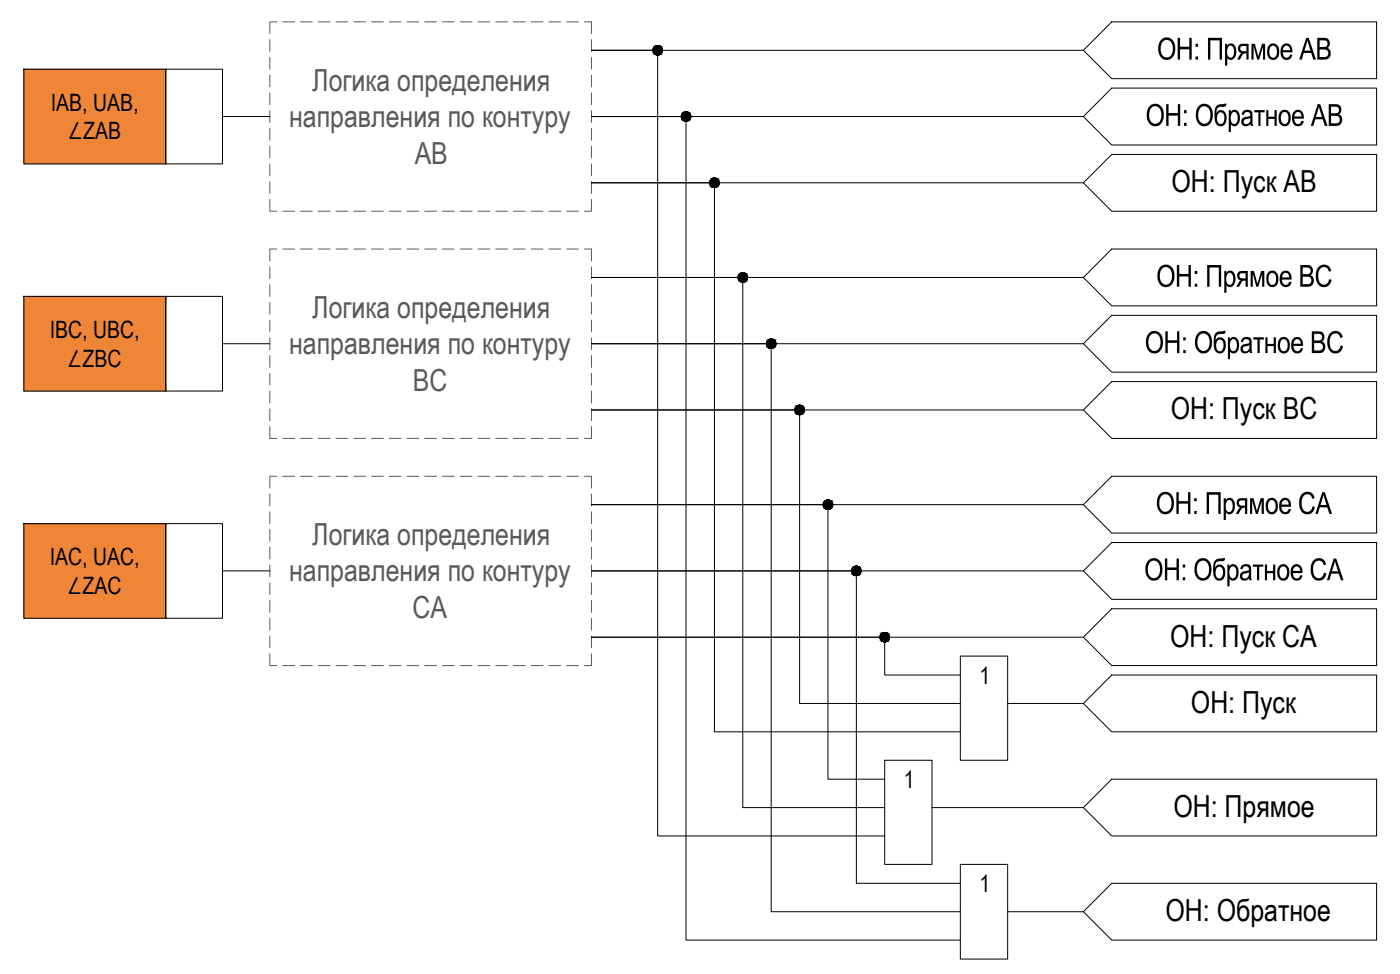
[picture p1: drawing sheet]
<svg xmlns="http://www.w3.org/2000/svg" width="728mm" height="506mm" viewBox="0 0 728 506" stroke-linecap="round" stroke-linejoin="round" font-family="sans-serif">
<!-- layer: 0 -->
<g fill="none" stroke="#58595b" stroke-width=".52">
<path d="M144 11h-4v6M147 11h6M156 11h6M165 11h7M175 11h6M184 11h6M193 11h6M202 11h7M212 11h6M221 11h6M230 11h6M239 11h6"/>
<path d="M248 11h7M258 11h6M267 11h6M276 11h6M285 11h6M295 11h6M304 11h3v6M140 21v6M140 30v6M140 39v6M307 21v6M307 30v6"/>
<path d="M307 39v6M140 48v6M140 57v7M307 48v6M307 57v7M140 67v6M140 76v6M307 67v6M307 76v6M140 85v6M140 94v7M307 85v6"/>
<path d="M307 94v7M140 104v6h4M147 110h6M156 110h6M165 110h7M175 110h6M184 110h6M193 110h6M202 110h7M212 110h6M221 110h6M230 110h6"/>
<path d="M239 110h6M248 110h7M258 110h6M267 110h6M276 110h6M285 110h6M295 110h6M307 104v6h-3M140 139v6M144 129h-4v7M147 129h6M156 129h6"/>
<path d="M165 129h7M175 129h6M184 129h6M193 129h6M202 129h7M212 129h6M221 129h6M230 129h6M239 129h6M248 129h7M258 129h6M267 129h6"/>
<path d="M276 129h6M285 129h6M295 129h6M304 129h3v7M307 139v6M140 148v6M140 157v6M307 148v6M307 157v6M140 166v6M140 176v6M307 166v6"/>
<path d="M307 176v6M140 185v6M140 194v6M307 185v6M307 194v6M140 203v6M140 212v7M307 203v6M307 212v7M140 222v6h4M147 228h6M156 228h6"/>
<path d="M165 228h7M175 228h6M184 228h6M193 228h6M202 228h7M212 228h6M221 228h6M230 228h6M239 228h6M248 228h7M258 228h6M267 228h6"/>
<path d="M276 228h6M285 228h6M295 228h6M307 222v6h-3M140 257v6M144 247h-4v7M147 247h6M156 247h6M165 247h7M175 247h6M184 247h6M193 247h6"/>
<path d="M202 247h7M212 247h6M221 247h6M230 247h6M239 247h6M248 247h7M258 247h6M267 247h6M276 247h6M285 247h6M295 247h6M304 247h3v7"/>
<path d="M307 257v6M140 266v6M140 275v6M307 266v6M307 275v6M140 284v6M140 294v6M307 284v6M307 294v6M140 303v6M140 312v6M307 303v6"/>
<path d="M307 312v6M140 340v6h4M140 321v6M140 330v7M307 340v6h-3M307 321v6M307 330v7M147 346h6M156 346h6M165 346h7M175 346h6M184 346h6"/>
<path d="M193 346h6M202 346h7M212 346h6M221 346h6M230 346h6M239 346h6M248 346h7M258 346h6M267 346h6M276 346h6M285 346h6M295 346h6"/>
</g>
<g fill="#ef8637" stroke="#ef8637" stroke-width=".52">
<path d="M12 36l74 49v-49zM12 36l74 49h-74z"/>
<path d="M12 154l74 49v-49zM12 154l74 49h-74z"/>
<path d="M12 272l74 49v-49zM12 272l74 49h-74z"/>
</g>
<g fill="none" stroke="#000" stroke-width=".52">
<path d="M578 11h138v30h-138l-15-15zM12 36h74v49h-74zM86 36h30v49h-30zM563 26h-256h35v408h118M578 46h138v29h-138l-15-14zM116 61h24M563 61h-256h50v427h142M563 95h-256h64v285h128M578 80h138v30h-138l-15-15zM578 129h138v30h-138l-15-15zM12 154h74v49h-74zM86 154h30v49h-30z"/>
<path d="M563 144h-256h79v276h74M116 179h24M563 179h-256h94v295h98M578 164h138v29h-138l-15-14zM578 198h138v30h-138l-15-15zM563 213h-256h109v152h83M578 247h138v30h-138l-15-15zM12 272h74v49h-74zM86 272h30v49h-30zM563 262h-256h123v143h30M116 297h24M563 297h-256h138v162h54"/>
<path d="M578 282h138v29h-138l-15-14zM578 316h138v30h-138l-15-15zM563 331h-256h153v20h39M499 341h25v54h-25zM578 351h138v29h-138l-15-15zM524 365h39M460 395h25v54h-25zM485 420h78M578 405h138v29h-138l-15-14zM499 449h25v49h-25zM578 459h138v29h-138l-15-14zM524 474h39"/>
<circle cx="342" cy="26" r="2.5"/>
<circle cx="357" cy="61" r="2.5"/>
<circle cx="371" cy="95" r="2.5"/>
<circle cx="386" cy="144" r="2.5"/>
<circle cx="401" cy="179" r="2.5"/>
<circle cx="416" cy="213" r="2.5"/>
<circle cx="430" cy="262" r="2.5"/>
<circle cx="445" cy="297" r="2.5"/>
<circle cx="460" cy="331" r="2.5"/>
</g>
<!-- layer: TEXT -->
<g fill="#000">
<path d="M685 139l2-1 2-1 2 1 1 2v1h-1l-1-2h-3l-1 1-1 2v3l2 3h2l2-1v-2h1v2l-2 2h-3l-2-2-1-5zM691 173l2-1h2h1l2 2v1l-1 1-1-3h-3l-2 3v4l2 2h2l1-1 1-2 1 1-1 2-1 1h-3l-2-2-1-4z"/>
<path d="M685 20h5l1 2v2a.7 .7 0 0 0-1 1 .7 .7 0 0 0 1 1l1 2-1 2-6 1zM686 21v3h4v-2v-1zM686 26v4l4-1 1-1-1-2z"/>
<path d="M691 54l5 1 1 1v3a.7 .7 0 0 0-1 0 .7 .7 0 0 0 1 1l1 3-1 2h-2h-4zM692 55v4l4-1v-1v-1zM692 60v4h4v-2v-1z"/>
<path d="M687 256h2l4 11h-2l-1-3h-4l-1 3h-1zM688 257l-1 5h3z"/>
<path d="M693 290h2l3 11h-1l-1-3h-4l-1 3h-1zM694 291l-2 6h4z"/>
</g>
<!-- layer: 0 -->
<g fill="#000" stroke="#000" stroke-width=".52">
<path d="M341 29h1zM341 29h2zM356 58h1zM356 63h1zM371 97h1zM371 93h1zM386 147h1zM400 181h1zM400 181h2zM415 215h1zM415 211h1zM430 260h1z"/>
<path d="M430 265h1zM445 299h1zM459 333h1zM459 333h2z"/>
<path d="M342 24h1zM341 24h2z"/>
<path d="M341 24h2zM341 24h2z"/>
<path d="M341 24h2zM341 24h2z"/>
<path d="M341 28h2zM341 28l2 1z"/>
<path d="M341 24h2zM341 24h2z"/>
<path d="M341 28h2zM341 28h2z"/>
<path d="M341 24h2zM341 24h2z"/>
<path d="M341 28h2zM341 28h2z"/>
<path d="M341 24h3zM340 24h4z"/>
<path d="M341 28h2zM341 28h2z"/>
<path d="M340 24h4zM340 24h4z"/>
<path d="M340 28h4zM340 28h3z"/>
<path d="M340 24l4 1zM340 25h4z"/>
<path d="M340 28h4zM340 28h4z"/>
<path d="M340 25h4zM340 25h4z"/>
<path d="M340 28h4zM340 28h4z"/>
<path d="M340 25h4zM340 25h4z"/>
<path d="M340 27h4zM340 27l4 1z"/>
<path d="M340 25h4zM340 25h4z"/>
<path d="M340 27h4zM340 27h4z"/>
<path d="M340 25h4zM340 25h4z"/>
<path d="M340 27h4zM340 27h4z"/>
<path d="M340 25l4 1zM340 25l4 1z"/>
<path d="M340 27h4zM340 27h4z"/>
<path d="M339 26h5zM339 26h5z"/>
<path d="M339 26h5zM339 26h5z"/>
<path d="M339 26l5 1zM339 26l5 1z"/>
<path d="M339 27h5zM339 27h5z"/>
<path d="M339 26h5zM339 26h5z"/>
<path d="M356 58h1zM356 58h1z"/>
<path d="M356 58h1zM356 58h1z"/>
<path d="M356 58h2zM356 58h2z"/>
<path d="M356 58h2zM355 58h3z"/>
<path d="M355 58l3 1zM355 59h3z"/>
<path d="M355 59h3zM355 59h3z"/>
<path d="M355 59h3zM355 59h3z"/>
<path d="M355 59h4zM355 59h4z"/>
<path d="M355 59h4zM355 59h4z"/>
<path d="M355 59h4zM355 59h4z"/>
<path d="M354 59l5 1zM354 59l5 1z"/>
<path d="M354 60h5zM354 60h5z"/>
<path d="M354 60h5zM354 60h5z"/>
<path d="M356 63h1zM356 63h1z"/>
<path d="M356 63h1zM356 63h1z"/>
<path d="M356 63h2zM356 63h1z"/>
<path d="M355 63h3zM355 63h3z"/>
<path d="M355 63h3zM355 63h3z"/>
<path d="M355 62h3zM355 62l3 1z"/>
<path d="M355 62h3zM355 62h3z"/>
<path d="M355 62h4zM355 62h3z"/>
<path d="M355 62h4zM355 62h4z"/>
<path d="M354 62h5zM354 62h5z"/>
<path d="M354 61h5zM354 61l5 1z"/>
<path d="M354 61h5zM354 61h5z"/>
<path d="M354 60h5zM354 60h5z"/>
<path d="M354 61h5zM354 61h5z"/>
<path d="M354 60l5 1zM354 60l5 1z"/>
<path d="M354 61h5zM354 61h5z"/>
<path d="M354 61h5zM354 61h5z"/>
<path d="M371 97h1zM371 97h1z"/>
<path d="M371 93h1zM371 93h1z"/>
<path d="M371 93h1zM371 93h1z"/>
<path d="M371 93h1zM370 93h2z"/>
<path d="M371 97h1zM371 97h1z"/>
<path d="M370 93h3zM370 93h3z"/>
<path d="M370 97h2zM370 97h2z"/>
<path d="M370 93h3zM370 93h3z"/>
<path d="M370 97h3zM370 97h2z"/>
<path d="M370 93h3zM370 93h3z"/>
<path d="M370 97h3zM370 97h3z"/>
<path d="M370 93h3zM370 93h3z"/>
<path d="M370 97h3zM370 97h3z"/>
<path d="M370 93h3zM370 93h3z"/>
<path d="M370 97h3zM370 97h3z"/>
<path d="M369 93l4 1zM369 93l4 1z"/>
<path d="M369 96h4zM369 96l4 1z"/>
<path d="M369 94h5zM369 94h5z"/>
<path d="M369 96h4zM369 96h4z"/>
<path d="M369 94h5zM369 94h5z"/>
<path d="M369 96h5zM369 96h4z"/>
<path d="M369 94h5zM369 94h5z"/>
<path d="M369 96h5zM369 96h5z"/>
<path d="M369 94l5 1zM369 94l5 1z"/>
<path d="M369 96h5zM369 96h5z"/>
<path d="M369 95h5zM369 95h5z"/>
<path d="M369 95h5zM369 95h5z"/>
<path d="M369 95h5zM369 95h5z"/>
<path d="M369 95h5zM369 95l5 1z"/>
<path d="M369 95h5zM369 95h5z"/>
<path d="M386 142h1zM386 142h1z"/>
<path d="M386 142h1zM385 142h2z"/>
<path d="M385 142h2zM385 142h2z"/>
<path d="M385 146h2zM385 146l2 1z"/>
<path d="M385 142h2zM385 142h2z"/>
<path d="M385 146h2zM385 146h2z"/>
<path d="M385 142h3zM385 142h3z"/>
<path d="M385 146h2zM385 146h2z"/>
<path d="M385 142h3zM385 142h3z"/>
<path d="M385 146h3zM385 146h2z"/>
<path d="M385 142h3zM385 142h3z"/>
<path d="M385 146h3zM385 146h3z"/>
<path d="M384 142l4 1zM384 142l4 1z"/>
<path d="M384 146h4zM384 146h4z"/>
<path d="M384 143h4zM384 143h4z"/>
<path d="M384 146h4zM384 146h4z"/>
<path d="M384 143h4zM384 143h4z"/>
<path d="M384 145h4zM384 145l4 1z"/>
<path d="M384 143h4zM384 143h4z"/>
<path d="M384 145h4zM384 145h4z"/>
<path d="M384 143h5zM384 143h5z"/>
<path d="M384 145h4zM384 145h4z"/>
<path d="M384 143l5 1zM384 143l5 1z"/>
<path d="M384 145h5zM384 145h4z"/>
<path d="M384 144h5zM384 144h5z"/>
<path d="M384 144h5zM384 144h5z"/>
<path d="M384 144l5 1zM384 144l5 1z"/>
<path d="M384 145h5zM384 145h5z"/>
<path d="M384 144h5zM384 144h5z"/>
<path d="M401 176h1zM400 176h2z"/>
<path d="M400 176h2zM400 176h2z"/>
<path d="M400 176h2zM400 176h2z"/>
<path d="M400 176h2zM400 176h2z"/>
<path d="M400 176l2 1zM400 177h2z"/>
<path d="M400 177h3zM399 177h4z"/>
<path d="M399 177h4zM399 177h4z"/>
<path d="M399 177h4zM399 177h4z"/>
<path d="M399 177h4zM399 177h4z"/>
<path d="M399 177h4zM399 177h4z"/>
<path d="M399 180h4zM399 180h4z"/>
<path d="M399 177l4 1zM399 177l4 1z"/>
<path d="M399 180h4zM399 180h4z"/>
<path d="M399 178h4zM399 178h4z"/>
<path d="M399 180h4zM399 180h4z"/>
<path d="M399 178h4zM399 178h4z"/>
<path d="M399 179h4zM399 179l4 1z"/>
<path d="M399 178h4zM399 178h4z"/>
<path d="M399 179h4zM399 179h4z"/>
<path d="M398 178l5 1zM398 178l5 1z"/>
<path d="M398 179h5zM398 179h5z"/>
<path d="M398 179h5zM398 179h5z"/>
<path d="M400 181h2zM400 181h2z"/>
<path d="M400 181h2zM400 181h2z"/>
<path d="M400 181h2zM400 181h2z"/>
<path d="M400 181h2zM400 181h2z"/>
<path d="M399 180h4zM399 180l3 1z"/>
<path d="M399 180h4zM399 180h4z"/>
<path d="M399 180h4zM399 180h4z"/>
<path d="M415 215h1zM415 215h1z"/>
<path d="M415 211h1zM415 211h1z"/>
<path d="M415 211h1zM415 211h1z"/>
<path d="M415 211h2zM415 211h2z"/>
<path d="M415 215h1zM415 215h1z"/>
<path d="M415 211h2zM414 211h3z"/>
<path d="M415 215h2zM415 215h1z"/>
<path d="M414 211h3zM414 211h3z"/>
<path d="M414 215h3zM414 215h3z"/>
<path d="M414 211h3zM414 211h3z"/>
<path d="M414 215h3zM414 215h3z"/>
<path d="M414 211h3zM414 211h3z"/>
<path d="M414 215h3zM414 215h3z"/>
<path d="M414 211l4 1zM414 211l4 1z"/>
<path d="M414 215h3zM414 215h3z"/>
<path d="M414 212h4zM414 212h4z"/>
<path d="M414 215h4zM414 215h3z"/>
<path d="M414 212h4zM414 212h4z"/>
<path d="M414 214h4zM414 214l4 1z"/>
<path d="M413 212h5zM413 212h5z"/>
<path d="M413 214h5zM413 214h5z"/>
<path d="M413 212h5zM413 212h5z"/>
<path d="M413 214h5zM413 214h5z"/>
<path d="M413 212l5 1zM413 212l5 1z"/>
<path d="M413 214h5zM413 214h5z"/>
<path d="M413 213h5zM413 213h5z"/>
<path d="M413 213h5zM413 213h5z"/>
<path d="M413 213h5zM413 213h5z"/>
<path d="M413 213h5zM413 213l5 1z"/>
<path d="M413 213h5zM413 213h5z"/>
<path d="M430 260h1zM430 260h1z"/>
<path d="M430 260h1zM430 260h1z"/>
<path d="M430 260h1zM429 260h2z"/>
<path d="M429 260h3zM429 260h3z"/>
<path d="M430 265h1zM430 265h1z"/>
<path d="M430 265h1zM430 265h1z"/>
<path d="M429 264h2zM429 264l2 1z"/>
<path d="M429 260h3zM429 260h3z"/>
<path d="M429 264h3zM429 264h2z"/>
<path d="M429 260h3zM429 260h3z"/>
<path d="M429 264h3zM429 264h3z"/>
<path d="M429 260h3zM429 260h3z"/>
<path d="M429 264h3zM429 264h3z"/>
<path d="M429 260l3 1zM429 260l3 1z"/>
<path d="M429 264h3zM429 264h3z"/>
<path d="M428 261h5zM428 261h5z"/>
<path d="M428 264h4zM428 264h4z"/>
<path d="M428 261h5zM428 261h5z"/>
<path d="M428 264h5zM428 264h4z"/>
<path d="M428 261h5zM428 261h5z"/>
<path d="M428 263h5zM428 263l5 1z"/>
<path d="M428 261l5 1zM428 261l5 1z"/>
<path d="M428 263h5zM428 263h5z"/>
<path d="M428 262h5zM428 262h5z"/>
<path d="M428 263h5zM428 263h5z"/>
<path d="M428 262h5zM428 262h5z"/>
<path d="M428 263h5zM428 263h5z"/>
<path d="M428 262h5zM428 262h5z"/>
<path d="M428 262h5zM428 262h5z"/>
<path d="M428 262h5zM428 262l5 1z"/>
<path d="M445 294h1zM445 294h1z"/>
<path d="M445 294h1zM444 294h2z"/>
<path d="M444 294h2zM444 294h2z"/>
<path d="M444 299h2zM444 299h2z"/>
<path d="M444 294h2zM444 294h2z"/>
<path d="M444 299h2zM444 299h2z"/>
<path d="M444 294l3 1zM444 295h3z"/>
<path d="M444 299h2zM444 299h2z"/>
<path d="M444 295h3zM444 295h3z"/>
<path d="M444 299h3zM444 299h2z"/>
<path d="M444 295h3zM444 295h3z"/>
<path d="M444 298h3zM444 298l3 1z"/>
<path d="M443 295h4zM443 295h4z"/>
<path d="M443 298h4zM443 298h4z"/>
<path d="M443 295h4zM443 295h4z"/>
<path d="M443 298h4zM443 298h4z"/>
<path d="M443 295l4 1zM443 295l4 1z"/>
<path d="M443 298h4zM443 298h4z"/>
<path d="M443 296h4zM443 296h4z"/>
<path d="M443 298h4zM443 298h4z"/>
<path d="M443 296h5zM443 296h5z"/>
<path d="M443 298h4zM443 298h4z"/>
<path d="M443 296h5zM443 296h5z"/>
<path d="M443 297h5zM443 297l4 1z"/>
<path d="M443 296h5zM443 296h5z"/>
<path d="M443 296l5 1zM443 296l5 1z"/>
<path d="M443 297h5zM443 297h5z"/>
<path d="M443 297h5zM443 297h5z"/>
<path d="M443 297h5zM443 297h5z"/>
<path d="M460 329h1zM459 329h2z"/>
<path d="M459 329h2zM459 329h2z"/>
<path d="M459 329h2zM459 329h2z"/>
<path d="M459 333h2zM459 333h2z"/>
<path d="M459 329h2zM459 329h2z"/>
<path d="M459 333h2zM459 333h2z"/>
<path d="M459 329h2zM459 329h2z"/>
<path d="M459 333h2zM459 333h2z"/>
<path d="M459 329h3zM458 329h4z"/>
<path d="M459 333h2zM459 333h2z"/>
<path d="M458 329h4zM458 329h4z"/>
<path d="M458 333h4zM458 333h3z"/>
<path d="M458 329l4 1zM458 329l4 1z"/>
<path d="M458 333h4zM458 333h4z"/>
<path d="M458 330h4zM458 330h4z"/>
<path d="M458 333h4zM458 333h4z"/>
<path d="M458 330h4zM458 330h4z"/>
<path d="M458 332h4zM458 332l4 1z"/>
<path d="M458 330h4zM458 330h4z"/>
<path d="M458 332h4zM458 332h4z"/>
<path d="M458 330h4zM458 330h4z"/>
<path d="M458 332h4zM458 332h4z"/>
<path d="M458 330l4 1zM458 330l4 1z"/>
<path d="M458 332h4zM458 332h4z"/>
<path d="M458 331h4zM458 331h4z"/>
<path d="M458 332h4zM458 332h4z"/>
<path d="M457 331h5zM457 331h5z"/>
<path d="M457 331h5zM457 331h5z"/>
<path d="M457 331h5zM457 331l5 1z"/>
</g>
<g font-size="15.8">
<text x="601" y="31">ОН: Прямое АВ</text>
<text x="595" y="65">ОН: Обратное АВ</text>
<text x="609" y="100">ОН: Пуск АВ</text>
<text x="601" y="149">ОН: Прямое ВС</text>
<text x="595" y="183">ОН: Обратное ВС</text>
<text x="609" y="218">ОН: Пуск ВС</text>
<text x="601" y="267">ОН: Прямое СА</text>
<text x="595" y="301">ОН: Обратное СА</text>
<text x="608" y="336">ОН: Пуск СА</text>
<text x="619" y="370">ОН: Пуск</text>
<text x="610" y="424">ОН: Прямое</text>
<text x="606" y="479">ОН: Обратное</text>
</g>
<g font-size="15.8" fill="#58595b">
<text x="162" y="47">Логика определения</text>
<text x="150" y="66">направления по контуру</text>
<text x="216" y="85">АВ</text>
<text x="162" y="165">Логика определения</text>
<text x="150" y="184">направления по контуру</text>
<text x="215" y="203">ВС</text>
<text x="162" y="283">Логика определения</text>
<text x="150" y="302">направления по контуру</text>
<text x="215" y="321">СА</text>
</g>
<g font-size="13.7">
<text x="35" y="72">∠ZAB</text>
<text x="35" y="190">∠ZBC</text>
<text x="35" y="308">∠ZAC</text>
</g>
<g font-size="12.4">
<text x="26" y="58">IAB, UAB,</text>
<text x="26" y="176">IBC, UBC,</text>
<text x="26" y="294">IAC, UAC,</text>
<text x="509" y="355">1</text>
<text x="470" y="409">1</text>
<text x="509" y="463">1</text>
</g>
</svg>
